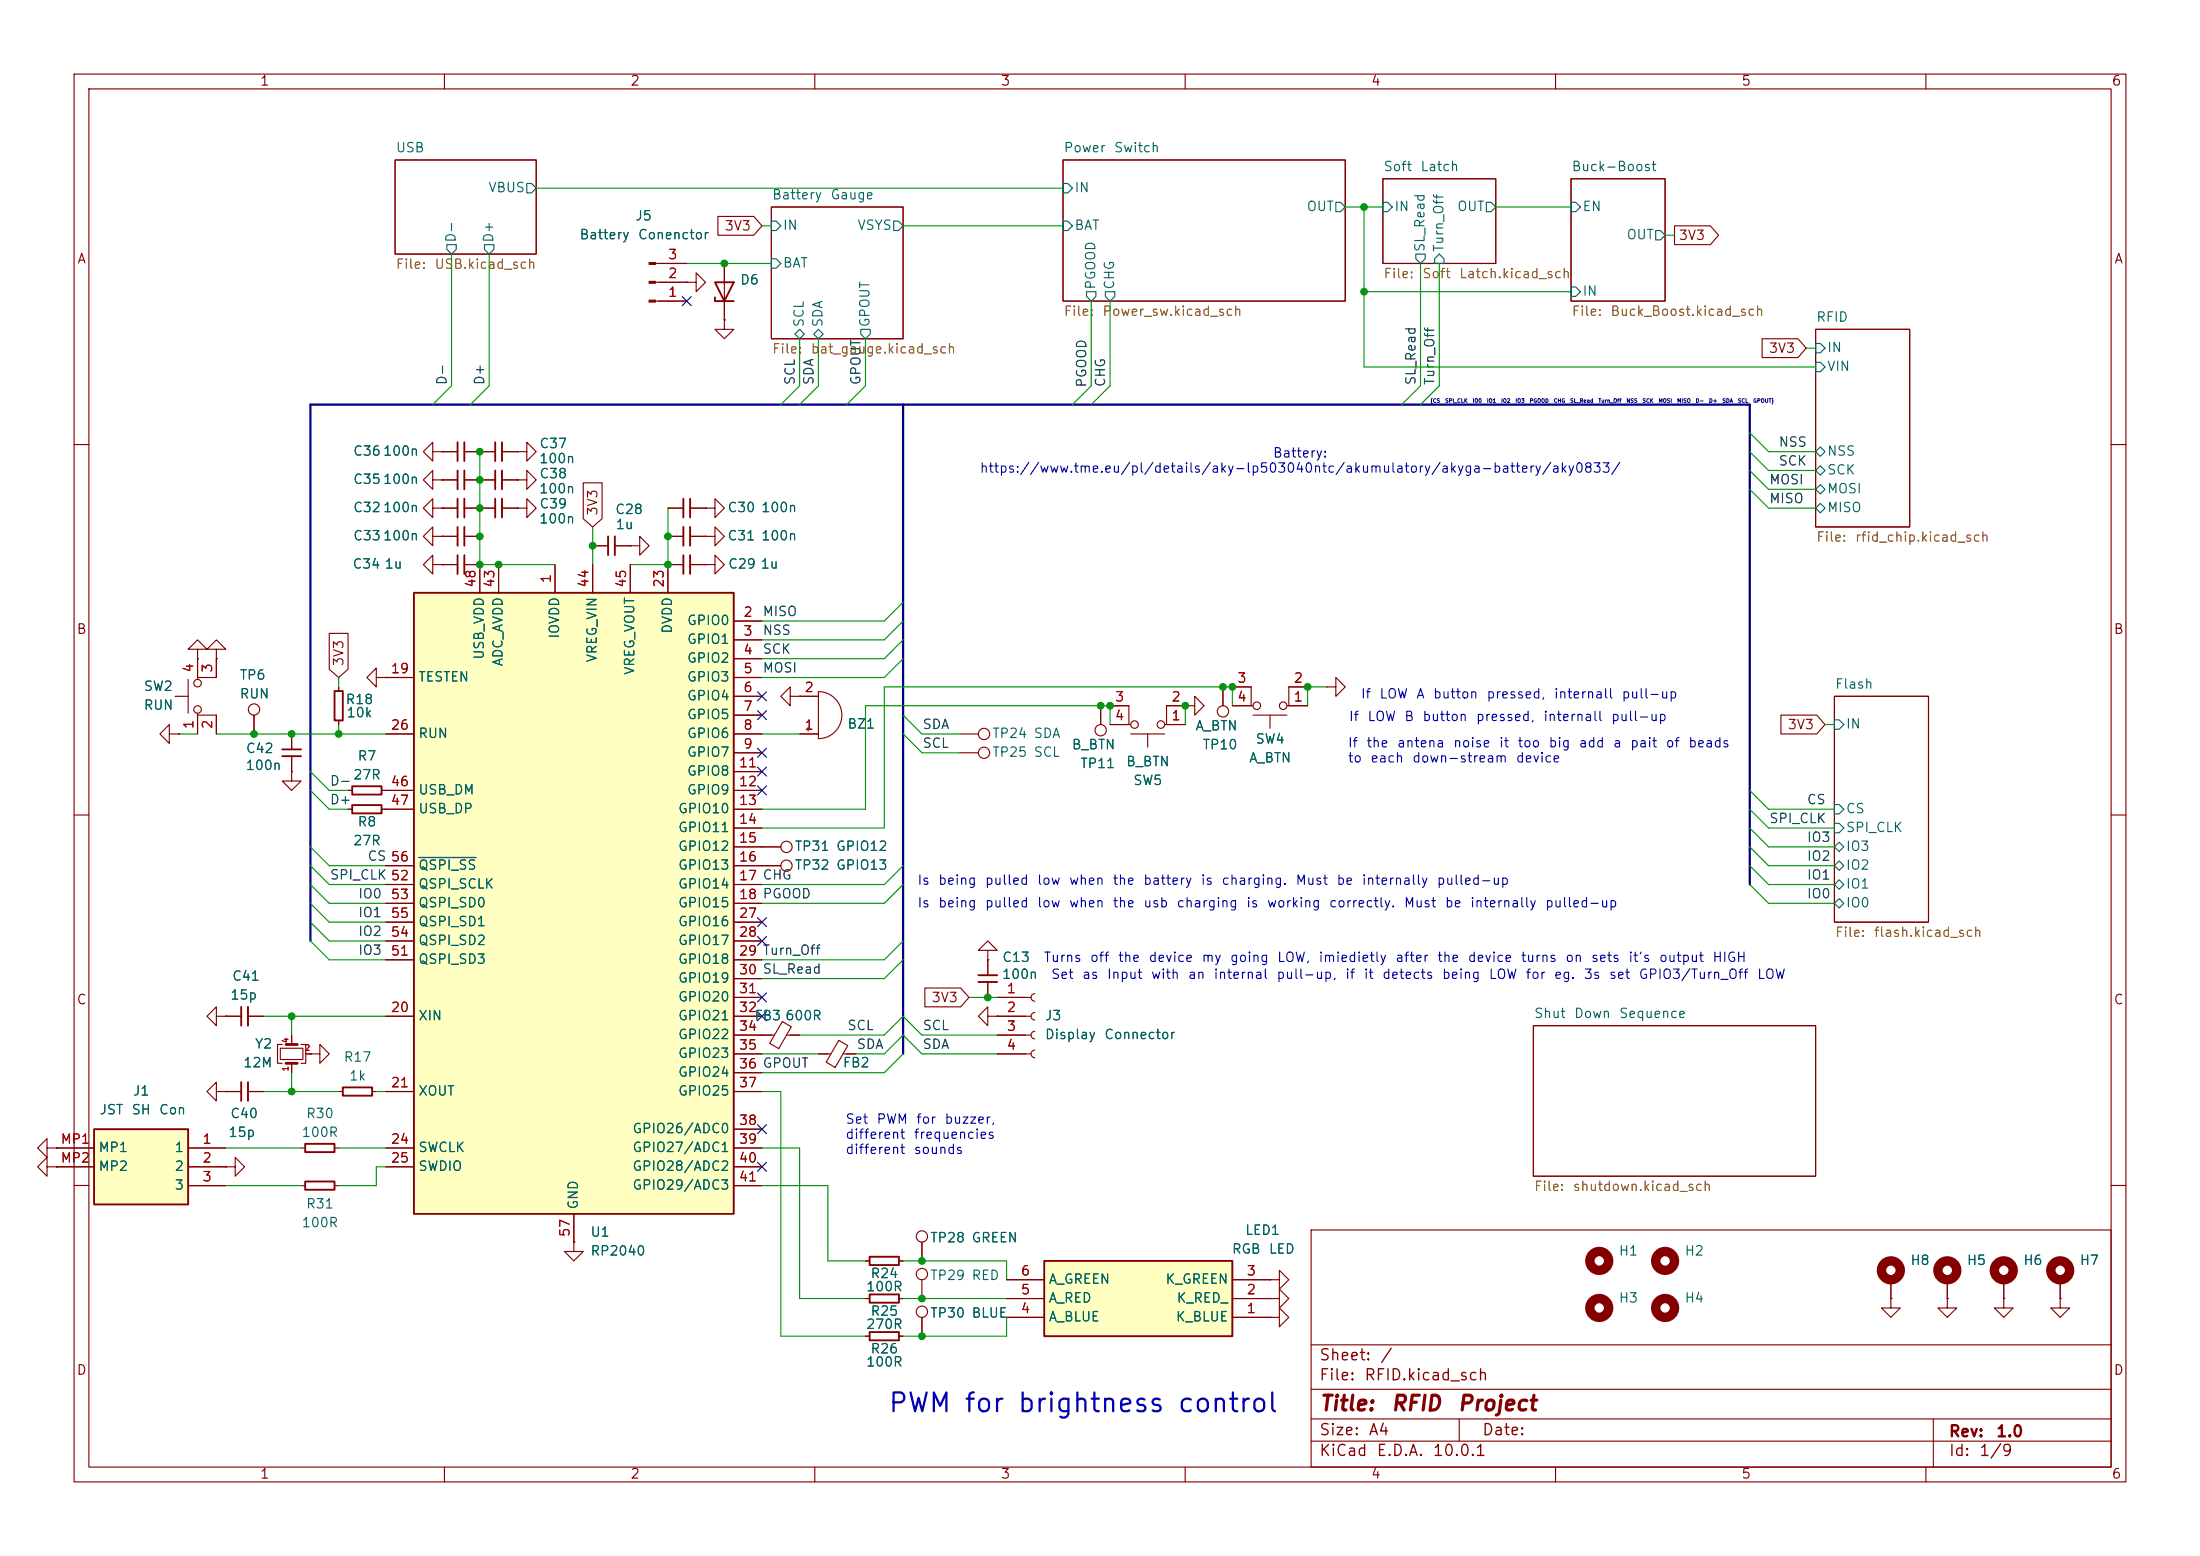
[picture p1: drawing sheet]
<svg xmlns="http://www.w3.org/2000/svg" width="297mm" height="210mm" viewBox="0 0 297 210" stroke-linecap="round" stroke-linejoin="round" font-family="sans-serif">
<g fill="none" stroke="#840000" stroke-width=".15">
<path d="M10 10h277v190h-277zM12 12h273v186h-273zM60 10v2M110 10v2M160 10v2M210 10v2M260 10v2M53.3 21.6h19.1v12.7h-19.1zM104.1 27.9h17.8v17.8h-17.8zM143.5 21.6h38.1v19h-38.1zM186.7 24.1h15.2v11.5h-15.2zM212.1 24.1h12.7v16.5h-12.7z"/>
<path d="M245.1 44.5h12.7v26.6h-12.7zM10 60h2M285 60h2M26.7 87.6h1.2l-1.2-1.2-1.3 1.2h1.3v1.3M26.7 88.9h.1M34.3 96.5v2.6M39.4 99.1v2M45.7 92.7v.6M45.7 97.2v.6M166.4 92.7h2.5v2.6h.3M166.4 95.3h2.5M169.2 96.5h4.5"/>
<path d="M171.4 96.5v1.8M174 95.3h2.5M176.5 92.7h-2.5v2.6h-.3M247.6 94h12.7v30.5h-12.7zM10 110h2M39.4 104.1v1.3h1.2l-1.2 1.3-1.3-1.3h1.3M39.4 104.1h.1M39.4 102.1v2M285 110h2M207 138.4h38.1v20.4h-38.1zM40.6 154.9h.6M41.9 142.2h1.3v-1.2l1.2 1.2-1.2 1.3v-1.3"/>
<path d="M41.9 142.2h.1M45.2 154.9h.5M45.7 147.3h.6M50.2 147.3h.6M10 160h2M177 166h108v32h-108zM285 160h2M60 198v2M110 198v2M160 198v2M177 194.5h108M177 191.5h108"/>
<path d="M177 187.5h108M177 181.5h108M197 191.5v3M210 198v2M260 198v2M261 191.5v6.5"/>
<circle cx="34.3" cy="95.8" r=".76"/>
<circle cx="169.7" cy="95.3" r=".51"/>
<circle cx="173.2" cy="95.3" r=".51"/>
</g>
<g fill="none" stroke="#006464" stroke-width=".15">
<path d="M60.3 33h1.3v.7l-.6 .6-.7-.6zM65.4 33h1.3v.7l-.7 .6-.6-.6zM71.1 24.8h.7l.6 .6-.6 .6h-.7zM104.1 34.9h.7l.6 .7-.6 .6h-.7zM104.1 29.8h.7l.6 .7-.6 .6h-.7zM120.6 29.8h.7l.6 .7-.6 .6h-.7zM143.5 24.8h.6l.7 .6-.7 .6h-.6zM143.5 29.8h.6l.7 .7-.7 .6h-.6zM146.7 39.4h1.3v.6l-.7 .6-.6-.6zM149.2 39.4h1.3v.6l-.6 .6-.7-.6zM180.3 27.3h.7l.6 .6-.6 .7h-.7zM186.7 27.3h.6l.7 .6-.7 .7h-.6z"/>
<path d="M191.1 34.3h1.3v.6l-.6 .7-.7-.7zM194.3 34.3l.6 .6v.7h-1.2v-.7zM200.7 27.3h.6l.6 .6-.6 .7h-.6zM212.1 27.3h.6l.7 .6-.7 .7h-.6zM212.1 38.7h.6l.7 .7-.7 .6h-.6zM223.5 31.1h.7l.6 .7-.6 .6h-.7zM107.3 45.1l.6-.6 .7 .6-.7 .6zM109.9 45.1l.6-.6 .6 .6-.6 .6zM116.2 44.5h1.3v.6l-.7 .6-.6-.6zM245.1 46.4h.6l.7 .6-.7 .6h-.6zM245.1 48.9h.6l.7 .6-.7 .7h-.6zM245.1 68.6l.6-.7 .7 .7-.7 .6z"/>
<path d="M245.1 66l.6-.6 .7 .6-.7 .7zM245.1 61l.6-.7 .7 .7-.7 .6zM245.1 63.5l.6-.6 .7 .6-.7 .6zM247.6 97.2h.7l.6 .6-.6 .6h-.7zM247.6 108.6h.7l.6 .6-.6 .7h-.7zM247.6 119.4l.7-.7 .6 .7-.6 .6zM247.6 116.8l.7-.6 .6 .6-.6 .7zM247.6 114.3l.7-.6 .6 .6-.6 .6zM247.6 111.1h.7l.6 .7-.6 .6h-.7zM247.6 121.9l.7-.6 .6 .6-.6 .7z"/>
</g>
<path d="M45.2 93.3h1.1v3.9h-1.1zM38.1 101.1h2.5M38.1 102.1h2.5M41.2 154.4h4v1.1h-4zM46.3 146.8h3.9v1.1h-3.9z" fill="none" stroke="#840000" stroke-width=".25"/>
<path d="M12.7 152.4h12.7v10.2h-12.7z" fill="#ffffc2"/>
<path d="M96.5 38.1h2.6l-1.3 2.5zM96.5 40.1v.5h2.6M32.6 135.9v2.5M33.5 135.9v2.5M12.7 152.4h12.7v10.2h-12.7zM32.6 146.1v2.5M33.5 146.1v2.5M41.2 159.5h4v1.1h-4zM117.4 174.7h4v1.1h-4zM117.4 179.8h4v1.1h-4zM117.4 169.6h4v1.1h-4z" fill="none" stroke="#840000" stroke-width=".25"/>
<g fill="none" stroke="#840000" stroke-width=".15">
<path d="M88.5 38.1h4.2M88.5 35.6h4.2M92.7 38.1h1.3v-1.3l1.2 1.3-1.2 1.3v-1.3M92.7 38.1h.1M97.8 35.6v7.6M88.5 40.6h4.2M97.8 43.2v1.3h1.3l-1.3 1.2-1.3-1.2h1.3M97.8 43.2h.1M29.2 137.2v-1.3l-1.3 1.3 1.3 1.2v-1.2h1.3M30.5 137.2h.1M30.5 137.2h2.1M33.5 137.2h2.1"/>
<path d="M39.4 139.7v1.3M6.3 157.5v-1.3l-1.2 1.3 1.2 1.3v-1.3h1.3M6.3 154.9v-1.2l-1.2 1.2 1.2 1.3v-1.3h1.3M7.6 157.5h.1M7.6 154.9h.1M7.6 154.9h5.1M7.6 157.5h5.1M25.4 154.9h5.1M25.4 157.5h5.1M29.2 147.3v-1.2l-1.3 1.2 1.3 1.3v-1.3h1.3M30.5 147.3h.1M30.5 157.5h1.2v-1.3l1.3 1.3-1.3 1.3v-1.3"/>
<path d="M30.5 157.5h.1M30.5 147.3h2.1M33.5 147.3h2.1M37.8 141.5h3.1v1.5h-3.1zM38.1 141h-.6v2.5h.6M39.4 143.5v1.3M40.6 141h.7v2.5h-.7M41.3 142.2h.6M110.5 142.2h1.6M113.2 140.4l1.3 .7-1.7 3-1.3-.7zM113.8 142.2h1.8M25.4 160h5.1"/>
<path d="M40.6 160h.6M45.2 160h.5M116.8 175.3h.6M116.8 170.2h.6M121.4 175.3h.5M121.4 170.2h.5M124.5 167.6v2.6M171.4 175.3h1.3v-1.3l1.3 1.3-1.3 1.2v-1.2M171.4 175.3h.1M171.4 172.7h1.3v-1.2l1.3 1.2-1.3 1.3v-1.3M171.4 172.7h.1M171.4 177.8h1.3v-1.3l1.3 1.3-1.3 1.3v-1.3"/>
<path d="M171.4 177.8h.1M116.8 180.3h.6M121.4 180.3h.5"/>
<circle cx="124.5" cy="166.9" r=".76"/>
</g>
<path d="M38.6 143.5h1.5M38.6 141h1.5" fill="none" stroke="#840000" stroke-width=".38"/>
<g fill="#840000" stroke="#840000" stroke-width=".15">
<path d="M87.6 40.5h.9v.3h-.9z"/>
<path d="M87.6 38h.9v.2h-.9z"/>
<path d="M87.6 35.4h.9v.3h-.9z"/>
</g>
<path d="M141 170.2h25.4v10.1h-25.4z" fill="#ffffc2"/>
<g fill="none" stroke="#840000" stroke-width=".25">
<path d="M61.8 59.7v2.5M62.7 59.7v2.5M66.9 59.7v2.5M67.8 59.7v2.5M61.8 63.5v2.5M61.8 67.3v2.6M61.8 71.1v2.6M61.8 74.9v2.6M62.7 63.5v2.5M62.7 67.3v2.6M62.7 71.1v2.6M62.7 74.9v2.6"/>
<path d="M66.9 63.5v2.5M66.9 67.3v2.6M67.8 63.5v2.5M67.8 67.3v2.6M82.1 72.4v2.5M83 72.4v2.5M47.5 106.1h4v1.1h-4zM47.5 108.7h4v1.1h-4zM141 170.2h25.4v10.1h-25.4z"/>
</g>
<g fill="none" stroke="#840000" stroke-width=".15">
<path d="M58.4 72.4v-1.3l-1.3 1.3 1.3 1.3v-1.3h1.3M58.4 76.2v-1.3l-1.3 1.3 1.3 1.3v-1.3h1.3M58.4 64.8v-1.3l-1.3 1.3 1.3 1.2v-1.2h1.3M58.4 68.6v-1.3l-1.3 1.3 1.3 1.3v-1.3h1.3M58.4 61v-1.3l-1.3 1.3 1.3 1.2v-1.2h1.3M59.7 72.4h.1M59.7 76.2h.1M59.7 64.8h.1M59.7 68.6h.1M59.7 61h.1M59.7 72.4h2.1M59.7 76.2h2.1"/>
<path d="M59.7 64.8h2.1M59.7 61h2.1M59.7 68.6h2.1M62.7 72.4h2.1M62.7 76.2h2.1M62.7 64.8h4.2M62.7 61h4.2M62.7 68.6h4.2M67.8 64.8h2M67.8 61h2M67.8 68.6h2M69.8 68.6h1.3v-1.3l1.3 1.3-1.3 1.3v-1.3"/>
<path d="M69.8 68.6h.1M69.8 61h1.3v-1.3l1.3 1.3-1.3 1.2v-1.2M69.8 61h.1M69.8 64.8h1.3v-1.3l1.3 1.3-1.3 1.2v-1.2M69.8 64.8h.1M80 73.7h2.1M83 73.7h2.1M85.1 73.7h1.3v-1.3l1.2 1.3-1.2 1.2v-1.2M85.1 73.7h.1M95.2 76.2h1.3v-1.3l1.3 1.3-1.3 1.3v-1.3M95.2 76.2h.1M95.2 72.4h1.3v-1.3l1.3 1.3-1.3 1.3v-1.3"/>
<path d="M95.2 72.4h.1M22.9 99.1v-1.3l-1.3 1.3 1.3 1.2v-1.2h1.2M23.6 94h1.8M24.1 99.1h.1M25.4 91.7v4.6M26.7 96.3v.2h2.5v2.6M26.7 88.9v2.5M26.7 96.5v2.6M29.2 87.6h1.3l-1.3-1.2-1.3 1.2h1.3v1.3M29.2 88.9h.1M29.2 88.9v2.5h-2.5v.3M50.8 91.4v-1.2l-1.3 1.2 1.3 1.3v-1.3h1.3"/>
<path d="M52.1 91.4h.1M47 106.7h.5M47 109.2h.5M51.5 106.7h.6M51.5 109.2h.6M134.6 134.6h4.6M134.6 137.2h4.6M134.6 139.7h4.6M139.7 134.1a.51 .51 0 0 0-.5 .5 .51 .51 0 0 0 .5 .5M139.7 136.7a.51 .51 0 0 0-.5 .5 .51 .51 0 0 0 .5 .5M139.7 139.2a.51 .51 0 0 0-.5 .5 .51 .51 0 0 0 .5 .5M134.6 142.2h4.6"/>
<path d="M139.7 141.7a.51 .51 0 0 0-.5 .5 .51 .51 0 0 0 .5 .5M124.5 172.7v2.6M124.5 177.8v2.5M135.9 177.8h5.1M135.9 175.3h5.1M135.9 172.7h5.1M166.4 177.8h5M166.4 175.3h5M166.4 172.7h5M255.3 175.3v1.2h1.2l-1.2 1.3-1.3-1.3h1.3M255.3 175.3h.1M255.3 172.7v2.6"/>
<path d="M262.9 175.3v1.2h1.3l-1.3 1.3-1.3-1.3h1.3M262.9 175.3h.1M262.9 172.7v2.6M270.5 175.3v1.2h1.3l-1.3 1.3-1.3-1.3h1.3M270.5 175.3h.1M270.5 172.7v2.6M278.1 175.3v1.2h1.3l-1.3 1.3-1.2-1.3h1.2M278.1 175.3h.1M278.1 172.7v2.6"/>
<circle cx="26.7" cy="95.8" r=".51"/>
<circle cx="26.7" cy="92.2" r=".51"/>
<circle cx="124.5" cy="177" r=".76"/>
<circle cx="124.5" cy="172" r=".76"/>
</g>
<g fill="none" stroke="#840000" stroke-width="1.3">
<circle cx="215.9" cy="170.2" r="1.27"/>
<circle cx="215.9" cy="176.5" r="1.27"/>
<circle cx="224.8" cy="176.5" r="1.27"/>
<circle cx="224.8" cy="170.2" r="1.27"/>
<circle cx="255.3" cy="171.4" r="1.27"/>
<circle cx="262.9" cy="171.4" r="1.27"/>
<circle cx="270.5" cy="171.4" r="1.27"/>
<circle cx="278.1" cy="171.4" r="1.27"/>
</g>
<path d="M55.9 80h43.2v83.8h-43.2z" fill="#ffffc2"/>
<path d="M92.3 67.3v2.6M92.3 71.1v2.6M92.3 74.9v2.6M93.2 67.3v2.6M93.2 71.1v2.6M93.2 74.9v2.6M55.9 80h43.2v83.8h-43.2zM132.1 131.6h2.5M132.1 132.5h2.5" fill="none" stroke="#840000" stroke-width=".25"/>
<g fill="none" stroke="#840000" stroke-width=".15">
<path d="M88.9 38.1h3.8M88.9 35.6h3.8M92.7 38.1h.1M96.9 29.2h4.9l1.1 1.3-1.1 1.3h-4.9zM97.8 35.6v2.5M226.1 30.5h4.8l1.1 1.3-1.1 1.2h-4.8zM88.9 40.6h3.8M97.8 43.2h.1M97.8 40.6v2.6M237.9 45.7h4.8l1.1 1.3-1.1 1.3h-4.8zM59.7 61h.1M59.7 68.6h.1"/>
<path d="M59.7 64.8h.1M59.7 76.2h.1M59.7 72.4h.1M59.7 72.4h2.1M59.7 68.6h2.1M59.7 76.2h2.1M59.7 61h2.1M59.7 64.8h2.1M62.7 76.2h2.1v3.8M62.7 72.4h2.1M62.7 68.6h4.2M62.7 61h4.2"/>
<path d="M62.7 64.8h4.2M67.3 76.2v3.8M67.8 68.6h2M67.8 61h2M67.8 64.8h2M69.8 64.8h.1M69.8 61h.1M69.8 68.6h.1M74.9 76.2v3.8M78.7 65.2h2.6v4.8l-1.3 1.1-1.3-1.1zM80 76.2v3.8M80 73.7h2.1"/>
<path d="M83 73.7h2.1M85.1 73.7h.1M85.1 76.2v3.8M90.2 72.4h2.1M90.2 68.6h2.1M92.3 76.2h-2.1v3.8M93.2 72.4h2M93.2 68.6h2M93.2 76.2h2M95.2 68.6h1.3v-1.3l1.3 1.3-1.3 1.3v-1.3M95.2 68.6h.1M95.2 72.4h.1"/>
<path d="M95.2 76.2h.1M24.1 99.1h.1M26.7 88.9h.1M26.7 88.9v2.5M26.7 96.5v2.6M29.2 88.9h.1M29.2 88.9v2.5M29.2 96.5v2.6M34.3 96.5v2.6M39.4 99.1v2M44.4 85.5h2.6v4.8l-1.3 1.1-1.3-1.1zM45.7 92.7v.6"/>
<path d="M45.7 97.2v.6M52.1 91.4h.1M52.1 91.4h3.8M52.1 99.1h3.8M99.1 83.8h3.8M99.1 86.4h3.8M99.1 88.9h3.8M99.1 91.4h3.8M99.1 94h3.8M99.1 96.5h3.8M99.1 99.1h3.8M106.7 94v-1.3l-1.3 1.3 1.3 1.3v-1.3h1.2"/>
<path d="M107.9 94h.1M107.9 94h2.6M107.9 99.1h2.6M108.8 98.4h.5M109.1 98.2v.5M110.5 93.3a3.2 3.2 0 0 1 3.2 3.2 3.2 3.2 0 0 1-3.2 3.2zM129.5 99.1h2.6M148.6 95.3v2.5M149.9 95.3h2.5v2.5h.3M149.9 97.8h2.5M152.7 99.1h4.5M154.9 99.1v1.7"/>
<path d="M157.5 97.8h2.5M160 95.3h1.3v-1.3l1.3 1.3-1.3 1.2v-1.2M160 95.3h.1M160 95.3h-2.5v2.5h-.3M165.1 92.7v2.6M166.4 95.3h2.5M166.4 92.7h2.5M174 95.3h2.5M174 92.7h2.5M179.1 92.7h1.2v-1.3l1.3 1.3-1.3 1.3v-1.3M179.1 92.7h.1M240.4 96.5h4.9l1.1 1.3-1.1 1.3h-4.9z"/>
<path d="M39.4 104.1h.1M39.4 102.1v2M47 106.7h.5M47 109.2h.5M51.5 106.7h4.4M51.5 109.2h4.4M52.1 116.8h3.8M52.1 119.4h3.8M99.1 101.6h3.8M99.1 104.1h3.8M99.1 106.7h3.8M99.1 109.2h3.8"/>
<path d="M99.1 111.8h3.8M99.1 114.3h6.3M99.1 116.8h6.3M99.1 119.4h3.8M129.5 101.6h2.6M30.5 137.2h.1M30.5 137.2h2.1M33.5 137.2h2.1M39.4 139.7v1.3M52.1 121.9h3.8M52.1 137.2h3.8M52.1 124.5h3.8"/>
<path d="M52.1 127h3.8M52.1 129.5h3.8M99.1 121.9h3.8M99.1 137.2h3.8M99.1 124.5h3.8M99.1 127h3.8M99.1 129.5h3.8M99.1 132.1h3.8M99.1 134.6h3.8M99.1 139.7h5.4M105.6 137.9l1.2 .7-1.7 2.9-1.2-.7zM106.2 139.7h1.7"/>
<path d="M124.9 133.3h4.8l1.1 1.3-1.1 1.3h-4.8zM133.3 128.3h1.3l-1.3-1.3-1.2 1.3h1.2v1.2M133.3 129.5h.1M133.3 137.2v-1.3l-1.2 1.3 1.2 1.2v-1.2h1.3M133.3 129.5v2.1M133.3 132.5v2.1M134.6 137.2h.1M134.6 137.2h3.8M134.6 134.6h3.8M134.6 139.7h3.8M7.6 154.9h.1M7.6 157.5h.1"/>
<path d="M7.6 154.9h5.1M7.6 157.5h5.1M25.4 154.9h5.1M25.4 157.5h5.1M30.5 157.5h.1M30.5 147.3h.1M30.5 147.3h2.1M33.5 147.3h2.1M39.4 143.5v1.3M41.3 142.2h.6M41.9 142.2h.1M52.1 147.3h3.8"/>
<path d="M52.1 154.9h3.8M52.1 157.5h3.8M99.1 147.3h3.8M99.1 154.9h3.8M99.1 157.5h3.8M99.1 142.2h3.8M99.1 144.8h3.8M99.1 152.4h3.8M110.5 142.2h1.3M114.3 142.2h1.3M134.6 142.2h3.8M25.4 160h5.1"/>
<path d="M77.5 167.6v1.3h1.2l-1.2 1.3-1.3-1.3h1.3M77.5 167.6h.1M77.5 163.8v3.8M99.1 160h3.8M116.8 175.3h.6M116.8 170.2h.6M121.4 175.3h.5M121.4 170.2h.5M124.5 167.6v2.6M124.5 177.8v2.5M135.9 177.8h5.1M135.9 175.3h5.1"/>
<path d="M135.9 172.7h5.1M166.4 177.8h5M166.4 175.3h5M166.4 172.7h5M171.4 177.8h.1M171.4 172.7h.1M171.4 175.3h.1M255.3 175.3h.1M255.3 172.7v2.6M262.9 175.3h.1M262.9 172.7v2.6M270.5 175.3h.1"/>
<path d="M270.5 172.7v2.6M278.1 175.3h.1M278.1 172.7v2.6M116.8 180.3h.6M121.4 180.3h.5"/>
<circle cx="132.8" cy="99.1" r=".76"/>
<circle cx="148.6" cy="98.6" r=".76"/>
<circle cx="153.2" cy="97.8" r=".51"/>
<circle cx="156.7" cy="97.8" r=".51"/>
<circle cx="165.1" cy="96" r=".76"/>
<circle cx="106.2" cy="114.3" r=".76"/>
<circle cx="106.2" cy="116.8" r=".76"/>
<circle cx="132.8" cy="101.6" r=".76"/>
</g>
<path d="M56.5 115.7h7.8" fill="none" stroke="#006464" stroke-width=".15"/>
<path d="M121.9 54.6v87.6M236.2 119.4v-64.8h-194.3v72.4" fill="none" stroke="#000084" stroke-width=".3"/>
<g fill="none" stroke="#009600" stroke-width=".15">
<path d="M61 34.3v17.8l-2.6 2.5M66 34.3v17.8l-2.5 2.5M72.4 25.4h71.1M92.7 35.6h11.4M102.9 30.5h1.2M121.9 30.5h21.6M181.6 27.9h5.1M184.1 39.4h28M184.1 27.9v21.6h61M191.8 35.6v16.5l-2.6 2.5M194.3 35.6v16.5l-2.5 2.5M201.9 27.9h10.2"/>
<path d="M224.8 31.8h1.3M107.9 45.7v6.4l-2.5 2.5M110.5 45.7v6.4l-2.6 2.5M116.8 45.7v6.4l-2.5 2.5M147.3 40.6v11.5l-2.5 2.5M149.9 40.6v11.5l-2.6 2.5M236.2 58.4l2.6 2.6h6.3M243.8 47h1.3M64.8 61v15.2h10.1M80 71.1v5.1M90.2 68.6v7.6h-5.1M236.2 61l2.6 2.5h6.3"/>
<path d="M236.2 66l2.6 2.6h6.3M236.2 63.5l2.6 2.5h6.3M24.1 99.1h2.6M29.2 99.1h22.9M45.7 91.4v1.3M45.7 97.8v1.3M102.9 99.1h5M121.9 83.8l-2.5 2.6h-16.5M121.9 96.5l2.6 2.6h5M121.9 81.3l-2.5 2.5h-16.5M121.9 86.4l-2.5 2.5h-16.5M121.9 88.9l-2.5 2.5h-16.5"/>
<path d="M121.9 99.1l2.6 2.5h5M149.9 95.3v2.5M151.1 95.3h-34.3v13.9h-13.9M160 95.3v2.5M166.4 95.3v-2.6h-47v19.1h-16.5M179.1 92.7h-2.6v2.6M246.4 97.8h1.2M41.9 116.8l2.5 2.6h7.7M41.9 119.4l2.5 2.5h7.7M41.9 106.7l2.5 2.5h2.6M41.9 114.3l2.5 2.5h7.7M41.9 104.1l2.5 2.6h2.6"/>
<path d="M121.9 116.8l-2.5 2.6h-16.5M121.9 119.4l-2.5 2.5h-16.5M236.2 116.8l2.6 2.6h8.8M236.2 119.4l2.6 2.5h8.8M236.2 106.7l2.6 2.5h8.8M236.2 109.2l2.6 2.6h8.8M236.2 114.3l2.6 2.5h8.8M236.2 111.8l2.6 2.5h8.8M35.6 137.2h16.5M39.4 137.2v2.5M41.9 127l2.5 2.5h7.7M41.9 121.9l2.5 2.6h7.7"/>
<path d="M41.9 124.5l2.5 2.5h7.7M107.9 139.7h11.5l2.5-2.5 2.6 2.5h10.1M121.9 129.5l-2.5 2.6h-16.5M121.9 127l-2.5 2.5h-16.5M130.8 134.6h3.8M30.5 154.9h10.1M35.6 147.3h10.1M39.4 144.8v2.5M45.7 154.9h6.4M50.8 147.3h1.3M52.1 157.5h-1.3v2.5h-5.1M102.9 142.2h7.6"/>
<path d="M102.9 154.9h5v20.4h8.9M102.9 147.3h2.5v33h11.4M115.6 142.2h3.8l2.5-2.5 2.6 2.5h10.1M121.9 142.2l-2.5 2.6h-16.5M30.5 160h10.1M102.9 160h8.9v10.2h5M121.9 170.2h14v2.5M121.9 175.3h14M135.9 177.8v2.5h-14"/>
</g>
<g fill="none" stroke="#000084" stroke-width=".15">
<path d="M92.1 40l1.2 1.2M93.3 40l-1.2 1.2M102.3 93.4l1.2 1.2M102.3 95.9l1.2 1.2M103.5 93.4l-1.2 1.2M103.5 95.9l-1.2 1.2M102.3 106.1l1.2 1.2M102.3 101l1.2 1.2M102.3 103.5l1.2 1.2M103.5 106.1l-1.2 1.2M103.5 101l-1.2 1.2M103.5 103.5l-1.2 1.2"/>
<path d="M102.3 136.6l1.2 1.2M102.3 123.9l1.2 1.2M102.3 134l1.2 1.2M102.3 126.4l1.2 1.2M103.5 136.6l-1.2 1.2M103.5 123.9l-1.2 1.2M103.5 134l-1.2 1.2M103.5 126.4l-1.2 1.2M102.3 151.8l1.2 1.2M102.3 156.9l1.2 1.2M103.5 151.8l-1.2 1.2M103.5 156.9l-1.2 1.2"/>
</g>
<g fill="#009600" stroke="#009600" stroke-width=".14">
<circle cx="176.5" cy="92.7" r=".46"/>
<circle cx="133.3" cy="134.6" r=".46"/>
<circle cx="160" cy="95.3" r=".46"/>
<circle cx="165.1" cy="92.7" r=".46"/>
<circle cx="166.4" cy="92.7" r=".46"/>
<circle cx="149.9" cy="95.3" r=".46"/>
<circle cx="148.6" cy="95.3" r=".46"/>
<circle cx="184.1" cy="39.4" r=".46"/>
<circle cx="184.1" cy="27.9" r=".46"/>
<circle cx="97.8" cy="35.6" r=".46"/>
<circle cx="90.2" cy="76.2" r=".46"/>
<circle cx="64.8" cy="61" r=".46"/>
<circle cx="64.8" cy="68.6" r=".46"/>
<circle cx="64.8" cy="64.8" r=".46"/>
<circle cx="64.8" cy="72.4" r=".46"/>
<circle cx="64.8" cy="76.2" r=".46"/>
<circle cx="124.5" cy="170.2" r=".46"/>
<circle cx="124.5" cy="175.3" r=".46"/>
<circle cx="124.5" cy="180.3" r=".46"/>
<circle cx="39.4" cy="137.2" r=".46"/>
<circle cx="39.4" cy="147.3" r=".46"/>
<circle cx="45.7" cy="99.1" r=".46"/>
<circle cx="39.4" cy="99.1" r=".46"/>
<circle cx="34.3" cy="99.1" r=".46"/>
<circle cx="80" cy="73.7" r=".46"/>
<circle cx="67.3" cy="76.2" r=".46"/>
<circle cx="90.2" cy="72.4" r=".46"/>
</g>
<text font-size="2.5" fill="#0000c2" x="119.8" y="191.2">PWM for brightness control</text>
<g font-size="2" fill="#840000">
<text x="178" y="190.9">Title:</text>
<text x="187.7" y="190.9">RFID</text>
<text x="196.6" y="190.9">Project</text>
</g>
<g font-size="1.5" fill="#840000">
<text x="178" y="184">Sheet:</text>
<text x="186.2" y="184">/</text>
<text x="178" y="186.7">File:</text>
<text x="184.1" y="186.7">RFID.kicad_sch</text>
<text x="178" y="196.9">KiCad</text>
<text x="178" y="194.1">Size:</text>
<text x="184.7" y="194.1">A4</text>
<text x="185.7" y="196.9">E.D.A.</text>
<text x="193.3" y="196.9">10.0.1</text>
<text x="200" y="194.1">Date:</text>
<text x="263" y="194.3">Rev:</text>
<text x="263" y="196.9">Id:</text>
<text x="267.1" y="196.9">1/9</text>
<text x="269.4" y="194.3">1.0</text>
</g>
<g font-size="1.3" fill="#840000">
<text x="35" y="11.9">1</text>
<text x="85" y="11.9">2</text>
<text x="135" y="11.9">3</text>
<text x="185" y="11.9">4</text>
<text x="235" y="11.9">5</text>
<text x="285" y="11.9">6</text>
<text x="10.3" y="35.9">A</text>
<text x="97.7" y="31.4">3V3</text>
<text x="226.5" y="32.7">3V3</text>
<text x="285.3" y="35.9">A</text>
<text x="238.7" y="47.9">3V3</text>
<text x="81" y="69.7" transform="rotate(-90 81 69.7)">3V3</text>
<text x="10.3" y="85.9">B</text>
<text x="285.3" y="85.9">B</text>
<text x="46.7" y="90" transform="rotate(-90 46.7 90)">3V3</text>
<text x="241.2" y="98.7">3V3</text>
<text x="10.3" y="135.9">C</text>
<text x="125.7" y="135.6">3V3</text>
<text x="285.3" y="135.9">C</text>
<text x="10.3" y="185.9">D</text>
<text x="285.3" y="185.9">D</text>
<text x="35" y="199.9">1</text>
<text x="85" y="199.9">2</text>
<text x="135" y="199.9">3</text>
<text x="185" y="199.9">4</text>
<text x="235" y="199.9">5</text>
<text x="285" y="199.9">6</text>
</g>
<g font-size="1.3" fill="#006464">
<text x="53.3" y="20.9">USB</text>
<text x="143.5" y="20.9">Power</text>
<text x="150.3" y="20.9">Switch</text>
<text x="186.7" y="23.4">Soft</text>
<text x="191.7" y="23.4">Latch</text>
<text x="212.1" y="23.4">Buck-Boost</text>
<text x="65.8" y="26.3">VBUS</text>
<text x="104.1" y="27.2">Battery</text>
<text x="112" y="27.2">Gauge</text>
<text x="145" y="26.3">IN</text>
<text x="176.3" y="28.8">OUT</text>
<text x="188.2" y="28.8">IN</text>
<text x="196.6" y="28.8">OUT</text>
<text x="213.6" y="28.8">EN</text>
<text x="61.8" y="32.8" transform="rotate(-90 61.8 32.8)">D-</text>
<text x="66.9" y="32.8" transform="rotate(-90 66.9 32.8)">D+</text>
<text x="78.1" y="32.6">Battery</text>
<text x="85.7" y="30.1">J5</text>
<text x="86" y="32.6">Conenctor</text>
<text x="105.6" y="31.3">IN</text>
<text x="115.7" y="31.3">VSYS</text>
<text x="145" y="31.3">BAT</text>
<text x="192.6" y="34.1" transform="rotate(-90 192.6 34.1)">SL_Read</text>
<text x="195.2" y="34.1" transform="rotate(-90 195.2 34.1)">Turn_Off</text>
<text x="219.5" y="32.6">OUT</text>
<text x="99.8" y="38.7">D6</text>
<text x="105.6" y="36.4">BAT</text>
<text x="148.2" y="39.2" transform="rotate(-90 148.2 39.2)">PGOOD</text>
<text x="150.7" y="39.2" transform="rotate(-90 150.7 39.2)">CHG</text>
<text x="213.6" y="40.2">IN</text>
<text x="108.8" y="44.3" transform="rotate(-90 108.8 44.3)">SCL</text>
<text x="111.4" y="44.3" transform="rotate(-90 111.4 44.3)">SDA</text>
<text x="117.7" y="44.3" transform="rotate(-90 117.7 44.3)">GPOUT</text>
<text x="245.1" y="43.7">RFID</text>
<text x="246.6" y="47.9">IN</text>
<text x="246.6" y="50.4">VIN</text>
<text x="47.6" y="65.6">C35100n</text>
<text x="47.6" y="61.8">C36100n</text>
<text x="72.7" y="62.8">100n</text>
<text x="72.7" y="64.9">C38</text>
<text x="72.7" y="60.8">C37</text>
<text x="246.6" y="61.8">NSS</text>
<text x="246.6" y="64.4">SCK</text>
<text x="47.6" y="69.4">C32100n</text>
<text x="72.7" y="66.9">100n</text>
<text x="72.7" y="71">100n</text>
<text x="72.7" y="68.9">C39</text>
<text x="83" y="69.7">C28</text>
<text x="83" y="71.7">1u</text>
<text x="98.1" y="69.4">C30</text>
<text x="102.7" y="69.4">100n</text>
<text x="246.6" y="69.4">MISO</text>
<text x="246.6" y="66.9">MOSI</text>
<text x="47.5" y="77.1">C34</text>
<text x="47.6" y="73.3">C33100n</text>
<text x="51.8" y="77.1">1u</text>
<text x="98.1" y="73.3">C31</text>
<text x="98.2" y="77.1">C29</text>
<text x="102.6" y="77.1">1u</text>
<text x="102.7" y="73.3">100n</text>
<text x="65.6" y="89.1" transform="rotate(-90 65.6 89.1)">USB_VDD</text>
<text x="75.8" y="86.3" transform="rotate(-90 75.8 86.3)">IOVDD</text>
<text x="80.9" y="89.5" transform="rotate(-90 80.9 89.5)">VREG_VIN</text>
<text x="91" y="85.6" transform="rotate(-90 91 85.6)">DVDD</text>
<text x="92.7" y="84.7">GPIO0</text>
<text x="92.7" y="87.2">GPIO1</text>
<text x="92.7" y="89.8">GPIO2</text>
<text x="19.3" y="93.6">SW2</text>
<text x="32.3" y="92">TP6</text>
<text x="32.3" y="94.6">RUN</text>
<text x="46.6" y="95.4">R18</text>
<text x="56.4" y="92.3">TESTEN</text>
<text x="68.2" y="90" transform="rotate(-90 68.2 90)">ADC_AVDD</text>
<text x="86" y="91.2" transform="rotate(-90 86 91.2)">VREG_VOUT</text>
<text x="92.7" y="92.3">GPIO3</text>
<text x="92.7" y="94.8">GPIO4</text>
<text x="247.6" y="93.3">Flash</text>
<text x="19.3" y="96.1">RUN</text>
<text x="33.1" y="102">C42</text>
<text x="46.7" y="97.1">10k</text>
<text x="56.4" y="99.9">RUN</text>
<text x="92.7" y="97.4">GPIO5</text>
<text x="92.7" y="99.9">GPIO6</text>
<text x="114.3" y="98.7">BZ1</text>
<text x="133.9" y="99.9">TP24 SDA</text>
<text x="144.6" y="101.4">B_BTN</text>
<text x="161.3" y="98.9">A_BTN</text>
<text x="162.3" y="101.4">TP10</text>
<text x="169.4" y="100.7">SW4</text>
<text x="249.1" y="98.7">IN</text>
<text x="33.1" y="104.2">100n</text>
<text x="47.6" y="105.5">27R</text>
<text x="48.2" y="103">R7</text>
<text x="56.4" y="107.5">USB_DM</text>
<text x="92.7" y="102.5">GPIO7</text>
<text x="92.7" y="105">GPIO8</text>
<text x="92.7" y="107.5">GPIO9</text>
<text x="133.9" y="102.5">TP25 SCL</text>
<text x="145.8" y="104">TP11</text>
<text x="151.9" y="103.7">B_BTN</text>
<text x="152.9" y="106.3">SW5</text>
<text x="168.5" y="103.2">A_BTN</text>
<text x="48.2" y="111.9">R8</text>
<text x="56.4" y="110.1">USB_DP</text>
<text x="91.5" y="110.1">GPIO10</text>
<text x="91.5" y="112.6">GPIO11</text>
<text x="249.1" y="110.1">CS</text>
<text x="249.1" y="112.6">SPI_CLK</text>
<text x="47.6" y="114.4">27R</text>
<text x="56.4" y="117.7">QSPI_SS</text>
<text x="91.5" y="115.2">GPIO12</text>
<text x="91.5" y="117.7">GPIO13</text>
<text x="107.2" y="117.7">TP32 GPIO13</text>
<text x="107.2" y="115.2">TP31 GPIO12</text>
<text x="249.1" y="117.7">IO2</text>
<text x="249.1" y="115.2">IO3</text>
<text x="56.4" y="120.2">QSPI_SCLK</text>
<text x="56.4" y="122.8">QSPI_SD0</text>
<text x="56.4" y="125.3">QSPI_SD1</text>
<text x="91.5" y="120.2">GPIO14</text>
<text x="91.5" y="122.8">GPIO15</text>
<text x="91.5" y="125.3">GPIO16</text>
<text x="249.1" y="122.8">IO0</text>
<text x="249.1" y="120.2">IO1</text>
<text x="56.4" y="130.4">QSPI_SD3</text>
<text x="56.4" y="127.9">QSPI_SD2</text>
<text x="91.5" y="127.9">GPIO17</text>
<text x="91.5" y="130.4">GPIO18</text>
<text x="135.2" y="130.1">C13</text>
<text x="31" y="135.2">15p</text>
<text x="31.3" y="132.7">C41</text>
<text x="91.5" y="132.9">GPIO19</text>
<text x="91.5" y="135.5">GPIO20</text>
<text x="135.2" y="132.4">100n</text>
<text x="207" y="137.7">Shut</text>
<text x="212.4" y="137.7">Down</text>
<text x="218.5" y="137.7">Sequence</text>
<text x="34.3" y="141.8">Y2</text>
<text x="46.3" y="143.6">R17</text>
<text x="56.4" y="138">XIN</text>
<text x="91.5" y="138">GPIO21</text>
<text x="91.5" y="140.6">GPIO22</text>
<text x="91.5" y="143.1">GPIO23</text>
<text x="101.7" y="138">FB3</text>
<text x="105.9" y="138">600R</text>
<text x="141" y="138">J3</text>
<text x="141" y="140.6">Display</text>
<text x="149" y="140.6">Connector</text>
<text x="17.9" y="148.2">J1</text>
<text x="32.7" y="144.4">12M</text>
<text x="47" y="146.2">1k</text>
<text x="56.4" y="148.2">XOUT</text>
<text x="91.5" y="145.6">GPIO24</text>
<text x="91.5" y="148.2">GPIO25</text>
<text x="113.7" y="144.4">FB2</text>
<text x="13.2" y="155.8">MP1</text>
<text x="13.4" y="150.7">JST</text>
<text x="17.7" y="150.7">SH</text>
<text x="21.4" y="150.7">Con</text>
<text x="23.5" y="155.8">1</text>
<text x="30.7" y="153.8">15p</text>
<text x="31" y="151.2">C40</text>
<text x="40.6" y="153.8">100R</text>
<text x="41.2" y="151.2">R30</text>
<text x="56.4" y="155.8">SWCLK</text>
<text x="85.3" y="153.3">GPIO26/ADC0</text>
<text x="85.3" y="155.8">GPIO27/ADC1</text>
<text x="13.2" y="158.3">MP2</text>
<text x="23.5" y="158.3">2</text>
<text x="23.5" y="160.9">3</text>
<text x="56.4" y="158.3">SWDIO</text>
<text x="85.3" y="158.3">GPIO28/ADC2</text>
<text x="85.3" y="160.9">GPIO29/ADC3</text>
<text x="40.6" y="166">100R</text>
<text x="41.2" y="163.4">R31</text>
<text x="78.3" y="163.3" transform="rotate(-90 78.3 163.3)">GND</text>
<text x="79.6" y="167.2">U1</text>
<text x="125.5" y="168">TP28 GREEN</text>
<text x="168" y="167">LED1</text>
<text x="79.6" y="169.8">RP2040</text>
<text x="117.4" y="172.8">R24</text>
<text x="125.5" y="173.1">TP29 RED</text>
<text x="141.5" y="173.6">A_GREEN</text>
<text x="157.3" y="173.6">K_GREEN</text>
<text x="166.2" y="169.5">RGB</text>
<text x="171.2" y="169.5">LED</text>
<text x="218.4" y="169.8">H1</text>
<text x="227.3" y="169.8">H2</text>
<text x="257.8" y="171">H8</text>
<text x="265.4" y="171">H5</text>
<text x="273.1" y="171">H6</text>
<text x="280.7" y="171">H7</text>
<text x="116.8" y="179.7">270R</text>
<text x="116.8" y="174.6">100R</text>
<text x="117.4" y="177.9">R25</text>
<text x="125.5" y="178.2">TP30 BLUE</text>
<text x="141.5" y="178.7">A_BLUE</text>
<text x="141.5" y="176.1">A_RED</text>
<text x="158.6" y="178.7">K_BLUE</text>
<text x="158.8" y="176.1">K_RED_</text>
<text x="218.4" y="176.1">H3</text>
<text x="227.3" y="176.1">H4</text>
<text x="116.8" y="184.8">100R</text>
<text x="117.4" y="183">R26</text>
</g>
<g font-size="1.3" fill="#a90000">
<text x="90.1" y="35.3">3</text>
<text x="90.1" y="40.4">1</text>
<text x="90.1" y="37.8">2</text>
<text x="64.5" y="79.4" transform="rotate(-90 64.5 79.4)">48</text>
<text x="67.1" y="79.4" transform="rotate(-90 67.1 79.4)">43</text>
<text x="74.7" y="78.8" transform="rotate(-90 74.7 78.8)">1</text>
<text x="79.8" y="79.4" transform="rotate(-90 79.8 79.4)">44</text>
<text x="84.8" y="79.4" transform="rotate(-90 84.8 79.4)">45</text>
<text x="89.9" y="79.4" transform="rotate(-90 89.9 79.4)">23</text>
<text x="100.3" y="83.6">2</text>
<text x="100.3" y="86.1">3</text>
<text x="100.3" y="88.6">4</text>
<text x="26.4" y="90.9" transform="rotate(-90 26.4 90.9)">4</text>
<text x="29" y="90.9" transform="rotate(-90 29 90.9)">3</text>
<text x="52.7" y="91.2">19</text>
<text x="100.3" y="91.2">5</text>
<text x="100.3" y="93.7">6</text>
<text x="108.5" y="93.7">2</text>
<text x="150.4" y="95">3</text>
<text x="158" y="95">2</text>
<text x="166.9" y="92.5">3</text>
<text x="166.9" y="95">4</text>
<text x="174.6" y="95">1</text>
<text x="174.6" y="92.5">2</text>
<text x="26.4" y="98.5" transform="rotate(-90 26.4 98.5)">1</text>
<text x="29" y="98.5" transform="rotate(-90 29 98.5)">2</text>
<text x="52.7" y="98.8">26</text>
<text x="100.3" y="96.3">7</text>
<text x="100.3" y="98.8">8</text>
<text x="100.3" y="101.3">9</text>
<text x="108.5" y="98.8">1</text>
<text x="150.4" y="97.5">4</text>
<text x="158" y="97.5">1</text>
<text x="52.7" y="106.4">46</text>
<text x="99.7" y="103.9">11</text>
<text x="99.7" y="106.4">12</text>
<text x="52.7" y="109">47</text>
<text x="99.7" y="109">13</text>
<text x="99.7" y="111.5">14</text>
<text x="52.7" y="119.1">52</text>
<text x="52.7" y="116.6">56</text>
<text x="99.7" y="114">15</text>
<text x="99.7" y="116.6">16</text>
<text x="99.7" y="119.1">17 CHG</text>
<text x="99.7" y="119.1">17</text>
<text x="52.7" y="121.7">53</text>
<text x="52.7" y="124.2">55</text>
<text x="99.7" y="121.7">18 PGOOD</text>
<text x="99.7" y="124.2">27</text>
<text x="99.7" y="121.7">18</text>
<text x="52.7" y="129.3">51</text>
<text x="52.7" y="126.7">54</text>
<text x="99.7" y="126.7">28</text>
<text x="99.7" y="129.3">29 Turn_Off</text>
<text x="99.7" y="131.8">30 SL_Read</text>
<text x="99.7" y="129.3">29</text>
<text x="99.7" y="131.8">30</text>
<text x="52.7" y="136.9">20</text>
<text x="99.7" y="134.4">31</text>
<text x="99.7" y="136.9">32</text>
<text x="135.8" y="134.4">1</text>
<text x="135.8" y="136.9">2</text>
<text x="99.7" y="139.4">34</text>
<text x="99.7" y="142">35</text>
<text x="135.8" y="139.4">3</text>
<text x="135.8" y="142">4</text>
<text x="52.7" y="147.1">21</text>
<text x="99.7" y="144.5">36 GPOUT</text>
<text x="99.7" y="147.1">37</text>
<text x="99.7" y="144.5">36</text>
<text x="8.1" y="154.7">MP1</text>
<text x="27.2" y="154.7">1</text>
<text x="52.7" y="154.7">24</text>
<text x="99.7" y="152.1">38</text>
<text x="99.7" y="154.7">39</text>
<text x="8.1" y="157.2">MP2</text>
<text x="27.2" y="157.2">2</text>
<text x="27.2" y="159.8">3</text>
<text x="52.7" y="157.2">25</text>
<text x="99.7" y="157.2">40</text>
<text x="99.7" y="159.8">41</text>
<text x="77.2" y="167" transform="rotate(-90 77.2 167)">57</text>
<text x="137.7" y="172.5">6</text>
<text x="168.2" y="172.5">3</text>
<text x="137.7" y="177.5">4</text>
<text x="137.7" y="175">5</text>
<text x="168.2" y="177.5">1</text>
<text x="168.2" y="175">2</text>
</g>
<g font-size="1.3" fill="#725600">
<text x="53.3" y="36.6">File:</text>
<text x="58.6" y="36.6">USB.kicad_sch</text>
<text x="186.7" y="37.9">File:</text>
<text x="191.9" y="37.9">Soft</text>
<text x="196.9" y="37.9">Latch.kicad_sch</text>
<text x="143.5" y="43">File:</text>
<text x="148.7" y="43">Power_sw.kicad_sch</text>
<text x="212.1" y="43">File:</text>
<text x="217.3" y="43">Buck_Boost.kicad_sch</text>
<text x="104.1" y="48">File:</text>
<text x="109.4" y="48">bat_gauge.kicad_sch</text>
<text x="245.1" y="73.4">File:</text>
<text x="250.3" y="73.4">rfid_chip.kicad_sch</text>
<text x="247.6" y="126.8">File:</text>
<text x="252.9" y="126.8">flash.kicad_sch</text>
<text x="207" y="161.1">File:</text>
<text x="212.2" y="161.1">shutdown.kicad_sch</text>
</g>
<g font-size="1.3" fill="#0f0f0f">
<text x="60.6" y="52.1" transform="rotate(-90 60.6 52.1)">D-</text>
<text x="65.7" y="52.1" transform="rotate(-90 65.7 52.1)">D+</text>
<text x="107.6" y="52.1" transform="rotate(-90 107.6 52.1)">SCL</text>
<text x="110.1" y="52.1" transform="rotate(-90 110.1 52.1)">SDA</text>
<text x="116.5" y="52.1" transform="rotate(-90 116.5 52.1)">GPOUT</text>
<text x="147" y="52.4" transform="rotate(-90 147 52.4)">PGOOD</text>
<text x="149.5" y="52.3" transform="rotate(-90 149.5 52.3)">CHG</text>
<text x="191.4" y="52.1" transform="rotate(-90 191.4 52.1)">SL_Read</text>
<text x="194" y="52.1" transform="rotate(-90 194 52.1)">Turn_Off</text>
<text x="238.8" y="65.7">MOSI</text>
<text x="240" y="60.6">NSS</text>
<text x="240" y="63.2">SCK</text>
<text x="238.8" y="68.2">MISO</text>
<text x="102.9" y="83.5">MISO</text>
<text x="102.9" y="88.6">SCK</text>
<text x="102.9" y="86">NSS</text>
<text x="102.9" y="91.1">MOSI</text>
<text x="124.5" y="101.3">SCL</text>
<text x="124.5" y="98.7">SDA</text>
<text x="44.4" y="106.3">D-</text>
<text x="44.4" y="108.9">D+</text>
<text x="238.8" y="111.4">SPI_CLK</text>
<text x="243.8" y="108.9">CS</text>
<text x="243.8" y="114">IO3</text>
<text x="44.4" y="119">SPI_CLK 52</text>
<text x="49.5" y="116.5">CS 56</text>
<text x="243.8" y="119">IO1</text>
<text x="243.8" y="116.5">IO2</text>
<text x="48.3" y="124.1">IO1</text>
<text x="48.3" y="121.6">IO0</text>
<text x="243.8" y="121.6">IO0</text>
<text x="48.3" y="129.2">IO3</text>
<text x="48.3" y="126.7">IO2</text>
<text x="114.3" y="139.4">SCL</text>
<text x="115.6" y="141.9">SDA</text>
<text x="124.5" y="139.4">SCL</text>
<text x="124.5" y="141.9">SDA</text>
</g>
<g font-size="1.3" fill="#0000c2">
<text x="132.2" y="64.1">https://www.tme.eu/pl/details/aky-lp503040ntc/akumulatory/akyga-battery/aky0833/</text>
<text x="171.8" y="62.1">Battery:</text>
<text x="183.6" y="94.6">If</text>
<text x="186.1" y="94.6">LOW</text>
<text x="191.1" y="94.6">A</text>
<text x="193.4" y="94.6">button</text>
<text x="200.6" y="94.6">pressed,</text>
<text x="209.7" y="94.6">internall</text>
<text x="218.8" y="94.6">pull-up</text>
<text x="181.9" y="101.2">If</text>
<text x="182" y="97.6">If</text>
<text x="184.4" y="101.2">the</text>
<text x="184.5" y="97.6">LOW</text>
<text x="188.5" y="101.2">antena</text>
<text x="189.5" y="97.6">B</text>
<text x="191.9" y="97.6">button</text>
<text x="196.1" y="101.2">noise</text>
<text x="199.2" y="97.6">pressed,</text>
<text x="202.3" y="101.2">it</text>
<text x="204.8" y="101.2">too</text>
<text x="208.2" y="97.6">internall</text>
<text x="209" y="101.2">big</text>
<text x="213" y="101.2">add</text>
<text x="217.4" y="97.6">pull-up</text>
<text x="217.7" y="101.2">a</text>
<text x="220" y="101.2">pait</text>
<text x="224.8" y="101.2">of</text>
<text x="227.8" y="101.2">beads</text>
<text x="181.9" y="103.2">to</text>
<text x="184.9" y="103.2">each</text>
<text x="190.6" y="103.2">down-stream</text>
<text x="204.5" y="103.2">device</text>
<text x="123.8" y="119.7">Is</text>
<text x="126.6" y="119.7">being</text>
<text x="132.9" y="119.7">pulled</text>
<text x="139.9" y="119.7">low</text>
<text x="144.2" y="119.7">when</text>
<text x="150.1" y="119.7">the</text>
<text x="154.2" y="119.7">battery</text>
<text x="162" y="119.7">is</text>
<text x="164.8" y="119.7">charging.</text>
<text x="174.8" y="119.7">Must</text>
<text x="180.3" y="119.7">be</text>
<text x="183.7" y="119.7">internally</text>
<text x="193.9" y="119.7">pulled-up</text>
<text x="123.8" y="122.8">Is</text>
<text x="126.6" y="122.8">being</text>
<text x="132.9" y="122.8">pulled</text>
<text x="139.9" y="122.8">low</text>
<text x="144.2" y="122.8">when</text>
<text x="150.1" y="122.8">the</text>
<text x="154.2" y="122.8">usb</text>
<text x="158.7" y="122.8">charging</text>
<text x="168.1" y="122.8">is</text>
<text x="170.9" y="122.8">working</text>
<text x="179.3" y="122.8">correctly.</text>
<text x="189.4" y="122.8">Must</text>
<text x="195" y="122.8">be</text>
<text x="198.4" y="122.8">internally</text>
<text x="208.5" y="122.8">pulled-up</text>
<text x="140.8" y="130.2">Turns</text>
<text x="147.1" y="130.2">off</text>
<text x="150.8" y="130.2">the</text>
<text x="155" y="130.2">device</text>
<text x="162.1" y="130.2">my</text>
<text x="166" y="130.2">going</text>
<text x="172.3" y="130.2">LOW,</text>
<text x="177.9" y="130.2">imiedietly</text>
<text x="188.3" y="130.2">after</text>
<text x="193.9" y="130.2">the</text>
<text x="198.1" y="130.2">device</text>
<text x="205.2" y="130.2">turns</text>
<text x="211.2" y="130.2">on</text>
<text x="214.7" y="130.2">sets</text>
<text x="219.7" y="130.2">it's</text>
<text x="223.9" y="130.2">output</text>
<text x="231.1" y="130.2">HIGH</text>
<text x="141.8" y="132.4">Set</text>
<text x="146" y="132.4">as</text>
<text x="149.3" y="132.4">Input</text>
<text x="155.3" y="132.4">with</text>
<text x="160.3" y="132.4">an</text>
<text x="163.7" y="132.4">internal</text>
<text x="172.2" y="132.4">pull-up,</text>
<text x="181.5" y="132.4">if</text>
<text x="184" y="132.4">it</text>
<text x="186.5" y="132.4">detects</text>
<text x="194.6" y="132.4">being</text>
<text x="200.9" y="132.4">LOW</text>
<text x="205.9" y="132.4">for</text>
<text x="209.7" y="132.4">eg.</text>
<text x="213.7" y="132.4">3s</text>
<text x="217.1" y="132.4">set</text>
<text x="221.1" y="132.4">GPIO3/Turn_Off</text>
<text x="237.1" y="132.4">LOW</text>
<text x="114" y="152">Set</text>
<text x="114" y="154">different</text>
<text x="118.2" y="152">PWM</text>
<text x="123.3" y="154">frequencies</text>
<text x="123.6" y="152">for</text>
<text x="127.4" y="152">buzzer,</text>
<text x="114" y="156.1">different</text>
<text x="123.3" y="156.1">sounds</text>
</g>
<g font-size=".8" fill="#a90000">
<text x="39.1" y="140.9" transform="rotate(-90 39.1 140.9)">4</text>
<text x="41.1" y="142">2</text>
<text x="39.1" y="144.7" transform="rotate(-90 39.1 144.7)">1</text>
</g>
<g font-size=".5" fill="#000084">
<text x="193" y="54.5">{CS</text>
<text x="195" y="54.5">SPI_CLK</text>
<text x="198.8" y="54.5">IO0</text>
<text x="200.7" y="54.5">IO1</text>
<text x="202.6" y="54.5">IO2</text>
<text x="204.5" y="54.5">IO3</text>
<text x="206.4" y="54.5">PGOOD</text>
<text x="209.7" y="54.5">CHG</text>
<text x="211.9" y="54.5">SL_Read</text>
<text x="215.7" y="54.5">Turn_Off</text>
<text x="219.5" y="54.5">NSS</text>
<text x="221.7" y="54.5">SCK</text>
<text x="223.8" y="54.5">MOSI</text>
<text x="226.4" y="54.5">MISO</text>
<text x="228.9" y="54.5">D-</text>
<text x="230.7" y="54.5">D+</text>
<text x="232.5" y="54.5">SDA</text>
<text x="234.6" y="54.5">SCL</text>
<text x="236.6" y="54.5">GPOUT}</text>
</g>
</svg>
